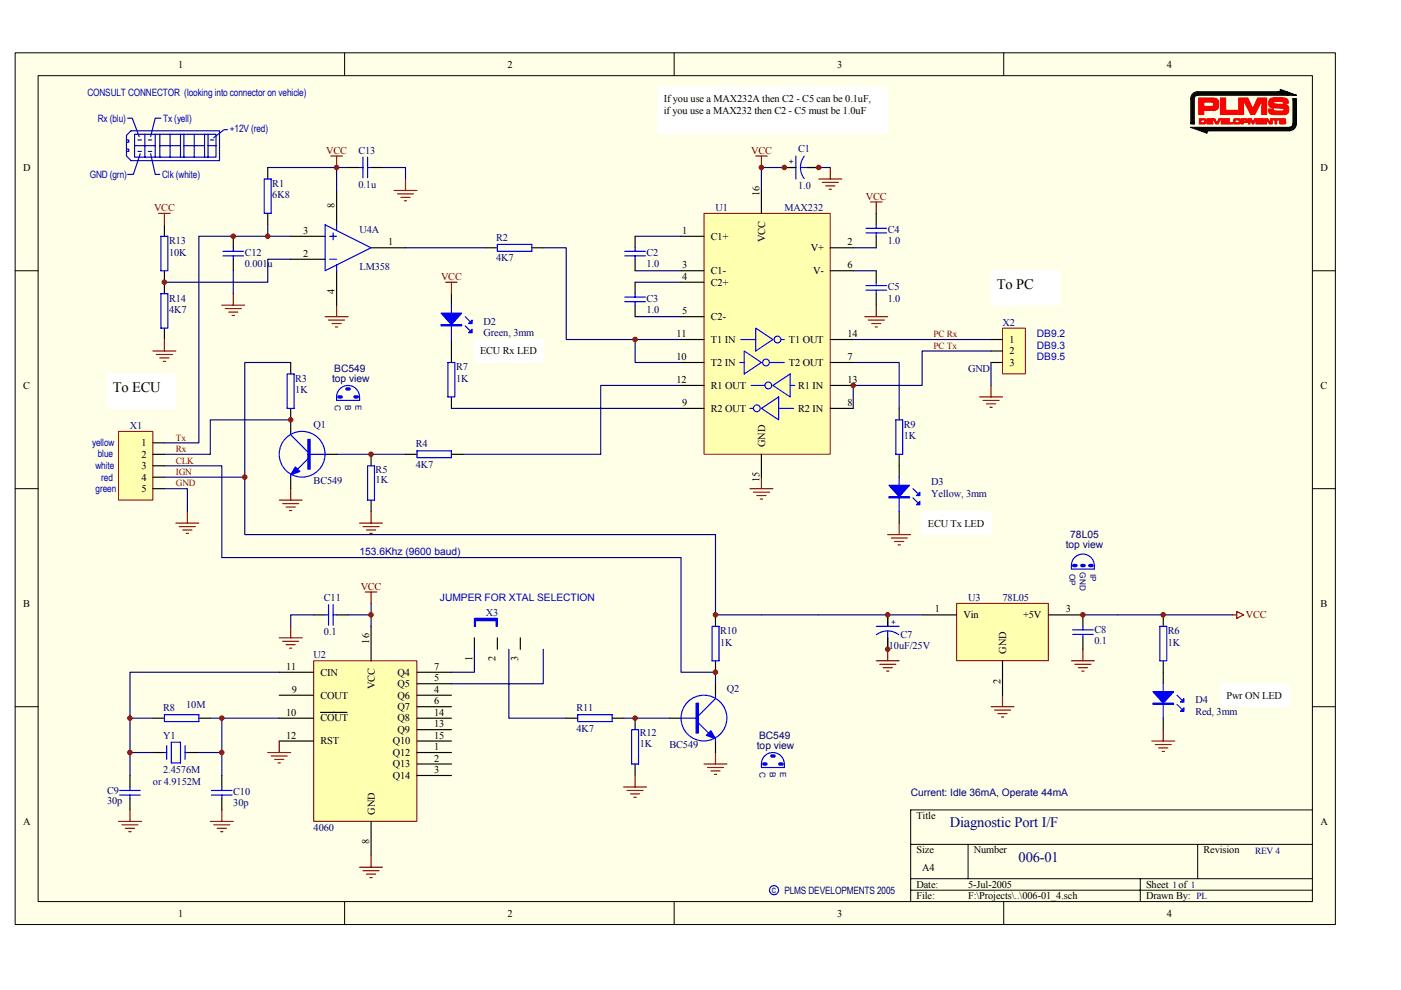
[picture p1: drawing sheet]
<svg xmlns="http://www.w3.org/2000/svg" width="297mm" height="210mm" viewBox="0 0 297 210" stroke-linecap="round" stroke-linejoin="round" font-family="sans-serif">
<path d="M3.2 11.2h279.9v184.8h-279.9z" fill="#ffffe8"/>
<g fill="none" stroke="#000" stroke-width=".21">
<path d="M3.2 11.2h279.9v184.8h-279.9zM8.1 16h270.2v175.2h-270.2zM73.1 11.2v4.8M142.9 11.2v4.8M212.8 11.2v4.8M3.2 57.4h4.9M278.3 57.4h4.8M3.2 103.6h4.9M278.3 103.6h4.8M3.2 149.8h4.9M278.3 149.8h4.8M193.1 179h85.2"/>
<path d="M205.2 179v7.3M253.9 179v7.3M278.3 171.7h-85.2v19.5M73.1 191.2v4.8M142.9 191.2v4.8M193.1 186.3h85.2M193.1 188.7h85.2M212.8 191.2v4.8M241.8 186.3v4.9"/>
</g>
<path d="M56.8 35.5v2.5M56.8 45.2v2.5M103 52.5h2.4M112.8 52.5h2.4M61.6 76.9v2.4M61.6 86.6v2.4M86 96.3h2.4M95.7 96.3h2.4" fill="none" stroke="#000" stroke-width=".24"/>
<path d="M56 38h1.5v7.2h-1.5zM105.4 51.8h7.4v1.5h-7.4zM60.9 79.3h1.5v7.3h-1.5zM88.4 95.6h7.3v1.4h-7.3z" fill="none" stroke="#00f" stroke-width=".24"/>
<g fill="none" stroke="#800000" stroke-width=".24">
<path d="M160.2 33.1h2.5M161.4 33.1v2.4M173.6 38h4.9M174.3 38.7h3.5M175.1 39.4h1.9M176 35.5v2.5M175.8 40.1h.5M184.6 42.8h2.4M185.8 42.8v2.4M183.3 67.1h4.9M184.1 67.9h3.4M184.8 68.6h1.9"/>
<path d="M185.5 69.3h.5M185.8 64.7v2.4M59.2 106h4.9M59.9 106.8h3.4M60.7 107.5h1.9M61.4 108.2h.5M61.6 103.6v2.4M159 103.6h4.9M159.7 104.4h3.4M160.5 105.1h1.9M161.2 105.8h.5M161.4 101.2v2.4"/>
<path d="M188.2 137.7v2.4M229.6 137.7v2.4M261.2 130.4h1M262.2 129.6l1.5 .8-1.5 .7zM185.8 140.1h4.8M186.5 140.8h3.4M187.2 141.6h2M188 142.3h.5M210.1 149.8h4.9M210.9 150.6h3.4M211.6 151.3h1.9M212.3 152h.5"/>
<path d="M212.6 147.4v2.4M227.2 140.1h4.8M227.9 140.8h3.4M228.6 141.6h2M229.4 142.3h.4"/>
</g>
<path d="M166.3 35.5h-4.9v4.9M134.7 57.4h9.7M134.7 50.1h9.7M134.7 59.8h9.7M180.9 52.5h4.9M180.9 57.4h4.9M134.7 67.1h9.7M142 72h2.4M173.6 130.4h21.9M229.6 130.4h31.6" fill="none" stroke="#000080" stroke-width=".24"/>
<path d="M258.8 145h14.6v4.8h-14.6z" fill="#fff"/>
<path d="M258.8 145h14.6v4.8h-14.6z" fill="none" stroke="#fff" stroke-width=".21"/>
<path d="M210.1 57.4h14.6v7.3h-14.6z" fill="#fff"/>
<path d="M210.1 57.4h14.6v7.3h-14.6z" fill="none" stroke="#fff" stroke-width=".21"/>
<path d="M70.1 33.1h2.5M71.4 33.1v2.4M207.7 84.2h4.9M208.4 84.9h3.4M209.1 85.6h2M209.9 86.3h.5M210.1 81.7v2.5M37.3 110.9h4.9M38 111.7h3.4M38.8 112.4h1.9M39.5 113.1h.5M39.7 108.5v2.4" fill="none" stroke="#800000" stroke-width=".24"/>
<path d="M173.6 35.5h2.4M115.2 52.5h4.9v19.5h21.9M180.9 72h29.2M210.1 74.4h-14.6v7.3h-14.6" fill="none" stroke="#000080" stroke-width=".24"/>
<path d="M134.7 50.1v2.4M134.7 55v2.4M134.7 59.8v2.5M185.8 45.2v2.5M185.8 50.1v2.4M185.8 57.4v2.4M134.7 64.7v2.4M185.8 62.3v2.4" fill="none" stroke="#000" stroke-width=".24"/>
<g fill="none" stroke="#00f" stroke-width=".24">
<path d="M132.5 53.3h4.3M132.5 54.3h4.3M134.7 52.5v.8M134.7 54.3v.7M183.6 48.4h4.4M183.6 49.4h4.4M185.8 47.7v.7M185.8 49.4v.7M185.8 59.8v.8M132.5 63h4.3M132.5 64h4.3M134.7 62.3v.7"/>
<path d="M134.7 64v.7M183.6 60.6h4.4M183.6 61.5h4.4M185.8 61.5v.8"/>
</g>
<path d="M22.7 79.3h14.6v7.3h-14.6z" fill="#fff"/>
<path d="M22.7 79.3h14.6v7.3h-14.6z" fill="none" stroke="#fff" stroke-width=".21"/>
<path d="M34.9 98.8h12.1v19.4M34.9 103.6h4.8v4.9" fill="none" stroke="#000080" stroke-width=".24"/>
<path d="M202.8 128h19.5v12.1h-19.5z" fill="#ffffb0"/>
<path d="M202.8 127.9h19.5v12.2h-19.5z" fill="none" stroke="#800000" stroke-width=".21"/>
<path d="M61.6 89v2.5M68.9 96.3h2.5M61.6 101.2v2.4M195.5 130.4h7.3M222.3 130.4h7.3M212.6 140.1v7.3" fill="none" stroke="#000" stroke-width=".24"/>
<g fill="none" stroke="#00f" stroke-width=".24">
<path d="M61.6 91.5v.7l3.7 3.6M65.3 97.3l-2.2 2.2M65.3 96.3h3.6M71.4 84.1a2.42 2.42 0 0 1 2.4-2.4 2.42 2.42 0 0 1 2.4 2.4M71.4 84.2v.7h4.8v-.7M61.6 100.7v.5M228.1 118a2.52 2.52 0 0 1 2.9-.1 2.52 2.52 0 0 1 1 2.7h-4.8a2.84 2.84 0 0 1 .9-2.6z"/>
<circle cx="64.1" cy="96.3" r="4.9"/>
</g>
<g fill="#00f" stroke="#00f" stroke-width=".24">
<path d="M62.6 99l1 1-2 .7z"/>
<path d="M65.3 93.2h.5v6.3h-.5z" fill-rule="evenodd"/>
</g>
<path d="M71.9 84.2h.4M73.6 82.5h.4M75.3 84.2h.5M227.6 119.9h.5M229.4 119.9h.4M231.1 119.9h.4" fill="none" stroke="#00f" stroke-width=".73"/>
<path d="M25.1 91.5h7.3v14.5h-7.3z" fill="#ffffb0"/>
<path d="M25.1 91.5h7.3v14.5h-7.3z" fill="none" stroke="#800000" stroke-width=".21"/>
<g fill="none" stroke="#000" stroke-width=".24">
<path d="M95.7 62.3v2.4M95.7 72v2.4M32.4 93.9h2.5M32.4 96.3h2.5M32.4 98.8h2.5M190.6 86.6v2.4M190.6 96.3v4.9M32.4 101.2h2.5M32.4 103.6h2.5M190.6 108.5v2.4M188.2 130.4v2.4M188.2 135.2v2.5"/>
<path d="M246.6 130.4v2.4M246.6 140.1v4.9M246.6 152.3v2.4"/>
</g>
<g fill="none" stroke="#00f" stroke-width=".24">
<path d="M95.7 64.7v7.3M98.6 69.1l1 1M98.6 67.1l1 1M189.9 89h1.5v7.3h-1.5zM190.6 101.2v7.3M193.6 105.6l.9 .9M193.6 103.6l.9 1M185.8 132.8h4.8M185.8 134.6a3.9 3.9 0 0 1 4.8 0M188.2 133.8v1.4M245.9 132.8h1.5v7.3h-1.5zM246.6 145v7.3"/>
<path d="M249.6 149.4l.9 .9M249.6 147.4l.9 1"/>
</g>
<g fill="#00f" stroke="#00f" stroke-width=".24">
<path d="M93.5 66.4h4.4l-2.2 2.4z"/>
<path d="M100.1 69.8v.7h-.7z"/>
<path d="M100.1 67.9v.7h-.7z"/>
<path d="M188.5 102.9h4.3l-2.2 2.4z"/>
<path d="M195 106.3v.7h-.7z"/>
<path d="M195 104.4v.7h-.7z"/>
<path d="M244.5 146.7h4.3l-2.2 2.4z"/>
<path d="M251 150.1v.7h-.7z"/>
<path d="M251 148.1v.8h-.7z"/>
<path d="M93.5 68.8h4.4v.3h-4.4z" fill-rule="evenodd"/>
<path d="M188.5 105.3h4.3v.3h-4.3z" fill-rule="evenodd"/>
<path d="M244.5 149.1h4.3v.3h-4.3z" fill-rule="evenodd"/>
</g>
<path d="M134.7 72v4.9h9.7M180.9 76.9h9.7v9.7M61.6 89h-17v7.3h-9.7" fill="none" stroke="#000080" stroke-width=".24"/>
<path d="M188.2 113.3h4.9M189 114.1h3.4M189.7 114.8h1.9M190.4 115.5h.5M190.6 110.9v2.4M244.2 157.1h4.9M244.9 157.9h3.4M245.7 158.6h1.9M246.4 159.3h.5M246.6 154.7v2.4" fill="none" stroke="#800000" stroke-width=".24"/>
<path d="M195.5 108.5h14.6v4.8h-14.6z" fill="#fff"/>
<path d="M195.5 108.5h14.6v4.8h-14.6z" fill="none" stroke="#fff" stroke-width=".21"/>
<path d="M100.6 72h14.6v4.8h-14.6z" fill="#fff"/>
<path d="M100.6 72h14.6v4.8h-14.6z" fill="none" stroke="#fff" stroke-width=".21"/>
<path d="M95.7 74.4v2.5M95.7 84.2v2.4" fill="none" stroke="#000" stroke-width=".24"/>
<path d="M95 76.9h1.4v7.3h-1.4z" fill="none" stroke="#00f" stroke-width=".24"/>
<path d="M139.5 18.5h48.7v9.7h-48.7z" fill="#fff"/>
<path d="M139.5 18.5h48.7v9.7h-48.7z" fill="none" stroke="#fff" stroke-width=".21"/>
<path d="M212.6 69.6h4.8v9.7h-4.8z" fill="#ffffb0"/>
<path d="M212.6 69.6h4.8v9.7h-4.8z" fill="none" stroke="#800000" stroke-width=".21"/>
<path d="M210.1 72h2.5M210.1 74.4h2.5M210.1 76.9h2.5" fill="none" stroke="#000" stroke-width=".24"/>
<path d="M210.1 76.9v4.8" fill="none" stroke="#000080" stroke-width=".24"/>
<path d="M66.5 140.1h21.9v34h-21.9z" fill="#ffffb0"/>
<path d="M66.5 140.1h21.9v34h-21.9z" fill="none" stroke="#800000" stroke-width=".21"/>
<g fill="none" stroke="#000" stroke-width=".24">
<path d="M253.9 19.5a1.43 1.43 0 0 0-1.4 1.4M253.9 19.9a.95 .95 0 0 0-.9 1M253.9 19.5h18.5l1 .4h-19.5M271.5 19.5v-.5l3.4 1.2h-21a.71 .71 0 0 0-.7 .7v5.4h-.7v-5.4M271.5 19.2l.7 .3M272.4 19.7l1.5 .2M272.7 19.5l1.7 .7M272.9 19.7h-19a1.19 1.19 0 0 0-1.2 1.2v5.1M252.5 26h.7M253 20.9v5.4M254.4 27.5h19M255.2 27.7l.7 .3"/>
<path d="M273.4 27h-20.9l3.4 1.2v-.5M274.1 21.2h.8M274.4 26.2a.98 .98 0 0 1-1 1h-19.7M274.4 20.9v5.4M274.6 21.2v5.1a1.22 1.22 0 0 1-1.2 1.2M274.8 26.2a1.46 1.46 0 0 1-1.4 1.5h-18.5l-1.7-.7M274.9 26.3v-5.4h-.8v5.4a.74 .74 0 0 1-.7 .7M49.5 50.1v2.4M49.5 55v2.4M78.7 96.3v2.5M78.7 106v2.5M66.5 130.4h2.4"/>
<path d="M71.4 130.4h2.4M78.7 132.8v7.3M100.6 135.2v2.5M105.4 135.2v2.5M110.3 135.2v2.5M151.7 130.4v2.4M229.6 130.4v2.4M229.6 135.2v2.5M32.4 152.3h2.5M32.4 159.6h2.5M39.7 159.6h2.5M42.2 152.3h2.4"/>
<path d="M59.2 142.5h7.3M59.2 147.4h7.3M59.2 152.3h7.3M59.2 157.1h7.3M68 151h5.6M88.4 142.5h7.3M88.4 147.4h7.3M88.4 152.3h7.3M88.4 157.1h7.3M88.4 145h7.3M88.4 149.8h7.3M88.4 154.7h7.3"/>
<path d="M88.4 159.6h7.3M120.1 152.3h2.4M129.8 152.3h2.4M134.7 152.3v2.4M142 152.3h2.4M151.7 140.1v2.4M151.7 145v2.4M151.7 157.1v2.5M27.6 164.4v2.5M27.6 169.3v2.4M47 164.4v2.5M47 169.3v2.4"/>
<path d="M78.7 174.2v7.3M88.4 162h7.3M88.4 164.4h7.3M134.7 162v2.4"/>
</g>
<g fill="none" stroke="#00f" stroke-width=".24">
<path d="M47.3 53.3h4.3M47.3 54.3h4.3M49.5 52.5v.8M49.5 54.3v.7M77.9 98.8h1.5v7.2h-1.5zM68.9 130.4h.8M69.7 128.2v4.4M70.6 130.4h.8M70.6 128.2v4.4M151 132.8h1.4v7.3h-1.4zM227.4 134.5h4.4M227.4 133.5h4.4"/>
<path d="M229.6 132.8v.7M229.6 134.5v.7M34.9 151.5h7.3v1.5h-7.3zM34.9 159.6h.4M35.3 158.1v2.9M36.3 157.4h2v4.4h-2zM39.2 158.1v2.9M39.2 159.6h.5M122.5 151.5h7.3v1.5h-7.3zM133.9 154.7h1.5v7.3h-1.5zM144.4 152.3h3.7M148.1 153.2l2.1 2.2"/>
<path d="M151.7 147.4v.7l-3.6 3.7M151.7 156.6v.5M25.4 168.6h4.3M25.4 167.6h4.3M27.6 166.9v.7M27.6 168.6v.7M44.8 168.6h4.4M44.8 167.6h4.4M47 166.9v.7M47 168.6v.7M166.3 162a2.47 2.47 0 0 0-2.9-2.4 2.47 2.47 0 0 0-2 3.1h4.9v-.7"/>
<circle cx="149.3" cy="152.2" r="4.9"/>
</g>
<g fill="none" stroke="#800000" stroke-width=".24">
<path d="M94.5 59.8h2.4M95.7 59.8v2.5M68.9 67.1h4.9M69.7 67.9h3.4M70.4 68.6h1.9M71.1 69.3h.5M71.4 64.7v2.4M76.2 110.9h4.9M77 111.7h3.4M77.7 112.4h1.9M78.4 113.1h.5M78.7 108.5v2.4"/>
<path d="M59.2 135.2h4.9M59.9 136h3.4M60.7 136.7h1.9M61.4 137.4h.5M61.6 132.8v2.4M77.4 125.5h2.5M78.7 125.5v2.4M56.8 159.6h4.8M59.2 157.1v2.5M151.7 159.6v2.4M25.1 174.2h4.9M25.8 174.9h3.4"/>
<path d="M26.6 175.6h1.9M27.3 176.3h.5M27.6 171.7v2.5M44.6 174.2h4.9M45.3 174.9h3.4M46.1 175.6h1.9M46.8 176.3h.5M47 171.7v2.5M57.5 160.3h3.4M58.2 161h2M58.9 161.8h.5M132.2 166.9h4.9"/>
<path d="M132.9 167.6h3.5M133.7 168.3h1.9M134.4 169h.5M134.7 164.4v2.5M149.3 162h4.8M150 162.7h3.4M150.7 163.4h2M151.5 164.2h.5M76.2 183.9h4.9M77 184.6h3.4M77.7 185.3h1.9M78.4 186.1h.5"/>
<path d="M78.7 181.5v2.4"/>
</g>
<g fill="none" stroke="#000080" stroke-width=".24">
<path d="M61.6 76.9h-9.7v24.3M71.4 96.3h14.6M95.7 86.6h48.7M144.4 81.7h-17v14.6h-29.3M180.9 81.7v4.9M34.9 101.2h17v12.1h99.8v17.1h21.9M47 118.2h97.4v24.3h7.3v2.5M66.5 130.4h-4.9v2.4M73.8 130.4h4.9M78.7 127.9v4.9M100.6 137.7v4.8h-4.9M107.9 137.7v14.6h12.2"/>
<path d="M115.2 137.7v7.3h-19.5M27.6 152.3h4.8M32.4 159.6h-4.8v4.8M42.2 159.6h4.8v4.8M44.6 152.3h2.4M59.2 152.3h-12.2v7.3M59.2 142.5h-31.6v17.1M132.2 152.3h9.8"/>
</g>
<g fill="#00f" stroke="#00f" stroke-width=".24">
<path d="M149.8 155.9l.9-1 1 1.7z"/>
<path d="M147.6 149.1h.5v6.3h-.5z" fill-rule="evenodd"/>
<path d="M100.6 131.1h4.8v1.7h-.2v-1.2h-4.4v1.2h-.2z" fill-rule="evenodd"/>
</g>
<path d="M161.9 162h.5M163.6 160.3h.5M165.3 162h.5" fill="none" stroke="#00f" stroke-width=".73"/>
<g fill="none" stroke="#0000bf" stroke-width=".24">
<path d="M26.8 29.7h.5v.5h-.5M26.8 31.6h.5v.5h-.5M27.1 25.1h.9l1.5 3.9M27.8 27.7h18.7v6.4h-18.7l-1-1v-4.4zM28.5 28.5h4.4v4.8h-4.4zM28.5 30.9h4.4M29.2 29.7h.8M29.2 32.1h.8M29.7 32.6l-1.4 4.4h-1.2M30.7 28.5v4.8M31.5 29.7h.7M31.5 32.1h.7"/>
<path d="M31.9 32.6l1 4.4h1M32.9 28.5h1M32.9 33.3h1M33.9 28.5h4.4v4.8h-4.4zM33.9 30.9h4.4M34.1 25.1h-1.2l-1 3.9M36.1 28.5v4.8M38.3 28.5h.7M38.3 33.3h.7M39 28.5h4.4v4.8h-4.4zM39 30.9h4.4M41.2 28.5v4.8"/>
<path d="M43.4 28.5h.7M43.4 33.3h.7M44.1 28.5h1.7v4.8h-1.7zM44.1 30.9h1.7M44.6 29.7h.7M48.2 27.5h-.7l-2.2 1.7"/>
</g>
<g fill="#800000" stroke="#800000" stroke-width=".21">
<circle cx="161.4" cy="35.5" r=".48"/>
<circle cx="134.6" cy="72" r=".48"/>
<circle cx="27.5" cy="152.3" r=".48"/>
<circle cx="47" cy="159.5" r=".48"/>
<circle cx="47" cy="152.3" r=".48"/>
<circle cx="27.5" cy="159.5" r=".48"/>
<circle cx="78.7" cy="130.4" r=".48"/>
<circle cx="51.9" cy="101.2" r=".48"/>
</g>
<path d="M149.3 45.3h26.7v51h-26.7z" fill="#ffffb0"/>
<path d="M149.3 45.2h26.7v51.1h-26.7z" fill="none" stroke="#800000" stroke-width=".21"/>
<g fill="none" stroke="#00f" stroke-width=".24">
<path d="M76.2 35.5h.8M77 33.3v4.4M77.9 35.5h.8M77.9 33.3v4.4M168.7 33.1v4.9M169.7 35.5h1.5M170.5 33.1a3.9 3.9 0 0 0 0 4.8M34.1 50.1h1.5v7.3h-1.5zM68.9 47.7l9.8 4.8-9.8 4.9zM69.9 55h1.5M69.9 50.1h1.5M70.6 49.4v1.4"/>
<path d="M71.4 47.7v1.2M71.4 56.2v1.2M34.1 62.3h1.5v7.3h-1.5zM156.8 76.9h1M157.1 72h3.1M157.8 74.4l3.6 2.5-3.6 2.4zM160.2 69.6l3.7 2.4-3.7 2.4zM163.1 76.9h3.2M165.6 72h.7M159 86.6h.7M159.3 81.7h2.9M161.4 86.6l3.7-2.4v4.8z"/>
<path d="M163.9 81.7l3.6-2.4v4.9zM165.1 86.6h3.2M167.5 81.7h1"/>
<circle cx="162.4" cy="76.9" r=".72"/>
<circle cx="164.8" cy="72" r=".72"/>
<circle cx="160.5" cy="86.6" r=".72"/>
<circle cx="162.9" cy="81.7" r=".72"/>
<circle cx="164.1" cy="188.7" r=".96"/>
</g>
<g fill="none" stroke="#000" stroke-width=".24">
<path d="M73.8 35.5h2.4M78.7 35.5h2.4M166.3 35.5h2.4M171.2 35.5h2.4M34.9 47.7v2.4M34.9 57.4v4.9M61.6 50.1h7.3M61.6 55h7.3M71.4 40.4v7.3M71.4 57.4v7.3M78.7 52.5h7.3M144.4 50.1h4.9"/>
<path d="M144.4 59.8h4.9M144.4 57.4h4.9M161.4 40.4v4.8M176 57.4h4.9M176 52.5h4.9M34.9 69.6v2.4M144.4 72h4.9M144.4 76.9h4.9M144.4 67.1h4.9M176 72h4.9M176 76.9h4.9M144.4 81.7h4.9"/>
<path d="M144.4 86.6h4.9M161.4 96.3v4.9M176 81.7h4.9M176 86.6h4.9"/>
</g>
<path d="M56.8 35.5h17M71.4 35.5v4.9M81.1 35.5h4.9v2.5M49.5 57.4v4.9M56.8 47.7v2.4M61.6 50.1h-19.4v43.8h-7.3M61.6 55h-4.8v4.8h-21.9M86 52.5h17" fill="none" stroke="#000080" stroke-width=".24"/>
<g fill="none" stroke="#800000" stroke-width=".24">
<path d="M86 38v2.4M33.6 45.2h2.5M34.9 45.2v2.5M83.5 40.4h4.9M84.3 41.1h3.4M85 41.8h1.9M85.7 42.6h.5M32.4 74.4h4.9M33.1 75.2h3.5M33.9 75.9h1.9M34.6 76.6h.5M34.9 72v2.4"/>
<path d="M47 64.7h4.9M47.7 65.4h3.5M48.5 66.2h1.9M49.2 66.9h.5M49.5 62.3v2.4"/>
</g>
<g fill="#800000" stroke="#800000" stroke-width=".21">
<circle cx="56.8" cy="50.1" r=".48"/>
<circle cx="71.4" cy="35.5" r=".48"/>
<circle cx="61.6" cy="89" r=".48"/>
<circle cx="229.6" cy="130.4" r=".48"/>
<circle cx="188.2" cy="130.4" r=".48"/>
<circle cx="188.2" cy="137.7" r=".48"/>
<circle cx="246.6" cy="130.4" r=".48"/>
<circle cx="151.7" cy="130.4" r=".48"/>
<circle cx="151.7" cy="142.5" r=".48"/>
<circle cx="78.7" cy="96.3" r=".48"/>
<circle cx="134.6" cy="152.3" r=".48"/>
<circle cx="49.5" cy="50.1" r=".48"/>
<circle cx="180.9" cy="81.7" r=".48"/>
<circle cx="34.8" cy="59.8" r=".48"/>
<circle cx="166.3" cy="35.5" r=".48"/>
<circle cx="173.6" cy="35.5" r=".48"/>
</g>
<text font-size="5.3" fill="#f00" x="253.9" y="24.3">PLMS</text>
<g font-size="3.1">
<text x="211.3" y="61.3">To PC</text>
<text x="23.9" y="83.2">To ECU</text>
</g>
<g font-size="3.1" fill="#000080">
<text x="201.4" y="175.4">Diagnostic Port I/F</text>
<text x="216" y="182.7">006-01</text>
</g>
<g font-size="2.2">
<text x="37.8" y="14.3">1</text>
<text x="107.6" y="14.3">2</text>
<text x="177.5" y="14.3">3</text>
<text x="247.4" y="14.3">4</text>
<text x="140.7" y="21.6">If you use a MAX232A then C2 - C5 can be 0.1uF,</text>
<text x="140.7" y="24.1">if you use a MAX232 then C2 - C5 must be 1.0uF</text>
<text x="4.9" y="36.2">D</text>
<text x="161" y="41.6" transform="rotate(-90 161 41.6)">16</text>
<text x="280" y="36.2">D</text>
<text x="70.9" y="44" transform="rotate(-90 70.9 44)">8</text>
<text x="64.3" y="49.6">3</text>
<text x="82.3" y="52">1</text>
<text x="144.6" y="49.6">1</text>
<text x="150.7" y="50.8">C1+</text>
<text x="162.2" y="51.3" transform="rotate(-90 162.2 51.3)">VCC</text>
<text x="171.9" y="53.3">V+</text>
<text x="179.7" y="52">2</text>
<text x="64.3" y="54.5">2</text>
<text x="144.6" y="59.3">4</text>
<text x="144.6" y="56.9">3</text>
<text x="150.7" y="58.1">C1-</text>
<text x="172.4" y="58.1">V-</text>
<text x="179.7" y="56.9">6</text>
<text x="70.9" y="62.3" transform="rotate(-90 70.9 62.3)">4</text>
<text x="150.7" y="60.5">C2+</text>
<text x="143.4" y="71.5">11</text>
<text x="144.6" y="66.6">5</text>
<text x="150.7" y="67.8">C2-</text>
<text x="179.7" y="71.5">14</text>
<text x="101.8" y="75.1">ECU Rx LED</text>
<text x="143.4" y="76.3">10</text>
<text x="150.7" y="72.7">T1 IN</text>
<text x="150.7" y="77.6">T2 IN</text>
<text x="167.3" y="72.7">T1 OUT</text>
<text x="167.3" y="77.6">T2 OUT</text>
<text x="179.7" y="76.3">7</text>
<text x="214" y="72.7">1</text>
<text x="214" y="75.1">2</text>
<text x="214" y="77.6">3</text>
<text x="4.9" y="82.4">C</text>
<text x="143.4" y="81.2">12</text>
<text x="150.7" y="82.4">R1 OUT</text>
<text x="169.2" y="82.4">R1 IN</text>
<text x="179.7" y="81.2">13</text>
<text x="280" y="82.4">C</text>
<text x="144.6" y="86.1">9</text>
<text x="150.7" y="87.3">R2 OUT</text>
<text x="169.2" y="87.3">R2 IN</text>
<text x="179.7" y="86.1">8</text>
<text x="30" y="94.6">1</text>
<text x="162.2" y="94.9" transform="rotate(-90 162.2 94.9)">GND</text>
<text x="30" y="97">2</text>
<text x="30" y="99.5">3</text>
<text x="30" y="101.9">4</text>
<text x="30" y="104.3">5</text>
<text x="161" y="102.2" transform="rotate(-90 161 102.2)">15</text>
<text x="196.7" y="111.6">ECU Tx LED</text>
<text x="4.9" y="128.7">B</text>
<text x="198.2" y="129.9">1</text>
<text x="204.3" y="131.1">Vin</text>
<text x="216.9" y="131.1">+5V</text>
<text x="226" y="129.9">3</text>
<text x="280" y="128.7">B</text>
<text x="78.2" y="136.5" transform="rotate(-90 78.2 136.5)">16</text>
<text x="60.7" y="142">11</text>
<text x="68" y="143.2">CIN</text>
<text x="84.3" y="143.2">Q4</text>
<text x="92.1" y="142">7</text>
<text x="100.2" y="140.1" transform="rotate(-90 100.2 140.1)">1</text>
<text x="105" y="140.1" transform="rotate(-90 105 140.1)">2</text>
<text x="109.9" y="140.1" transform="rotate(-90 109.9 140.1)">3</text>
<text x="213.4" y="138.6" transform="rotate(-90 213.4 138.6)">GND</text>
<text x="61.9" y="146.9">9</text>
<text x="68" y="148.1">COUT</text>
<text x="79.5" y="146.2" transform="rotate(-90 79.5 146.2)">VCC</text>
<text x="84.3" y="145.7">Q5</text>
<text x="84.3" y="148.1">Q6</text>
<text x="92.1" y="144.5">5</text>
<text x="92.1" y="146.9">4</text>
<text x="92.1" y="149.3">6</text>
<text x="212.1" y="145" transform="rotate(-90 212.1 145)">2</text>
<text x="260" y="148.1">Pwr ON LED</text>
<text x="60.7" y="151.8">10</text>
<text x="68" y="153">COUT</text>
<text x="84.3" y="150.5">Q7</text>
<text x="84.3" y="153">Q8</text>
<text x="84.3" y="155.4">Q9</text>
<text x="92.1" y="151.8">14</text>
<text x="92.1" y="154.2">13</text>
<text x="60.7" y="156.6">12</text>
<text x="68" y="157.8">RST</text>
<text x="83.3" y="157.8">Q10</text>
<text x="83.3" y="160.3">Q12</text>
<text x="92.1" y="156.6">15</text>
<text x="92.1" y="159">1</text>
<text x="92.1" y="161.5">2</text>
<text x="83.3" y="162.7">Q13</text>
<text x="83.3" y="165.1">Q14</text>
<text x="92.1" y="163.9">3</text>
<text x="79.5" y="172.7" transform="rotate(-90 79.5 172.7)">GND</text>
<text x="194.3" y="173.7">Title</text>
<text x="4.9" y="174.9">A</text>
<text x="78.2" y="179" transform="rotate(-90 78.2 179)">8</text>
<text x="280" y="174.9">A</text>
<text x="194.3" y="181">Size</text>
<text x="195.5" y="184.6">A4</text>
<text x="206.5" y="181">Number</text>
<text x="255.2" y="181">Revision</text>
<text x="194.3" y="188.2">Date:</text>
<text x="194.3" y="190.7">File:</text>
<text x="205.3" y="190.7">F:\Projects\..\006-01_4.sch</text>
<text x="205.3" y="188.2">5-Jul-2005</text>
<text x="243" y="188.2">Sheet 1of 1</text>
<text x="243" y="190.7">Drawn By: PL</text>
<text x="37.8" y="194.3">1</text>
<text x="107.6" y="194.3">2</text>
<text x="177.5" y="194.3">3</text>
<text x="247.4" y="194.3">4</text>
</g>
<g font-size="2.2" fill="#800000">
<text x="69.2" y="32.6">VCC</text>
<text x="159.3" y="32.6">VCC</text>
<text x="32.7" y="44.7">VCC</text>
<text x="183.6" y="42.3">VCC</text>
<text x="93.5" y="59.3">VCC</text>
<text x="76.5" y="125">VCC</text>
<text x="264.2" y="131.1">VCC</text>
</g>
<g font-size="2.2" fill="#000080">
<text x="76" y="32.6">C13</text>
<text x="169.2" y="32.3">C1</text>
<text x="57.7" y="39.6">R1</text>
<text x="76" y="39.9">0.1u</text>
<text x="169.2" y="40.1">1.0</text>
<text x="57.7" y="42.1">6K8</text>
<text x="151.7" y="44.7">U1</text>
<text x="166.3" y="44.7">MAX232</text>
<text x="35.8" y="51.8">R13</text>
<text x="76.2" y="49.4">U4A</text>
<text x="105.2" y="51.1">R2</text>
<text x="188.2" y="49.4">C4</text>
<text x="188.2" y="51.8">1.0</text>
<text x="35.8" y="54.2">10K</text>
<text x="51.9" y="54.2">C12</text>
<text x="51.9" y="56.7">0.001u</text>
<text x="76.2" y="57.1">LM358</text>
<text x="105.2" y="55.4">4K7</text>
<text x="137.1" y="54.2">C2</text>
<text x="137.1" y="56.7">1.0</text>
<text x="35.8" y="63.9">R14</text>
<text x="137.1" y="63.9">C3</text>
<text x="188.2" y="61.5">C5</text>
<text x="188.2" y="63.9">1.0</text>
<text x="35.8" y="66.4">4K7</text>
<text x="102.5" y="68.8">D2</text>
<text x="102.5" y="71.2">Green, 3mm</text>
<text x="137.1" y="66.4">1.0</text>
<text x="212.6" y="69.1">X2</text>
<text x="62.6" y="81">R3</text>
<text x="62.6" y="83.4">1K</text>
<text x="70.4" y="81">top view</text>
<text x="70.9" y="78.8">BC549</text>
<text x="96.7" y="78.5">R7</text>
<text x="96.7" y="81">1K</text>
<text x="205.2" y="78.8">GND</text>
<text x="27.6" y="91">X1</text>
<text x="66.5" y="90.7">Q1</text>
<text x="88.2" y="94.8">R4</text>
<text x="191.6" y="90.7">R9</text>
<text x="191.6" y="93.1">1K</text>
<text x="79.6" y="100.2">R5</text>
<text x="88.2" y="99.2">4K7</text>
<text x="66.5" y="102.6">BC549</text>
<text x="79.6" y="102.4">1K</text>
<text x="197.5" y="102.9">D3</text>
<text x="197.5" y="105.3">Yellow, 3mm</text>
<text x="226" y="116.3">top view</text>
<text x="226.9" y="114.1">78L05</text>
<text x="68.7" y="127.4">C11</text>
<text x="103" y="130.6">X3</text>
<text x="205.2" y="127.4">U3</text>
<text x="212.6" y="127.4">78L05</text>
<text x="68.7" y="134.7">0.1</text>
<text x="152.7" y="134.5">R10</text>
<text x="152.7" y="136.9">1K</text>
<text x="188.5" y="137.6">10uF/25V</text>
<text x="190.9" y="135.2">C7</text>
<text x="232" y="134.2">C8</text>
<text x="232" y="136.4">0.1</text>
<text x="247.6" y="134.5">R6</text>
<text x="247.6" y="136.9">1K</text>
<text x="66.5" y="139.6">U2</text>
<text x="154.1" y="146.6">Q2</text>
<text x="253.4" y="149.1">D4</text>
<text x="34.6" y="150.8">R8</text>
<text x="39.5" y="150.1">10M</text>
<text x="122.2" y="150.8">R11</text>
<text x="122.2" y="155.2">4K7</text>
<text x="253.4" y="151.5">Red, 3mm</text>
<text x="34.6" y="156.6">Y1</text>
<text x="135.6" y="156.1">R12</text>
<text x="135.6" y="158.3">1K</text>
<text x="142" y="158.6">BC549</text>
<text x="160.5" y="158.8">top view</text>
<text x="160.9" y="156.7">BC549</text>
<text x="32.4" y="166.3">or 4.9152M</text>
<text x="34.6" y="163.9">2.4576M</text>
<text x="22.7" y="168.3">C9</text>
<text x="22.7" y="170.5">30p</text>
<text x="49.5" y="168.6">C10</text>
<text x="49.5" y="171">30p</text>
<text x="193.1" y="168.8">Current: Idle 36mA, Operate 44mA</text>
<text x="66.5" y="176.1">4060</text>
</g>
<g font-size="2.2" fill="#0000bf">
<text x="219.9" y="71.5">DB9.2</text>
<text x="219.9" y="73.9">DB9.3</text>
<text x="219.9" y="76.4">DB9.5</text>
<text x="76.2" y="117.7">153.6Khz (9600 baud)</text>
<text x="93.3" y="127.5">JUMPER FOR XTAL SELECTION</text>
</g>
<g font-size="2.1" fill="#0000bf">
<text x="18.5" y="20.4">CONSULT CONNECTOR (looking into connector on vehicle)</text>
<text x="20.7" y="25.8">Rx (blu)</text>
<text x="34.6" y="25.8">Tx (yell)</text>
<text x="48.7" y="28">+12V (red)</text>
<text x="19" y="37.7">GND (grn)</text>
<text x="34.4" y="37.7">Clk (white)</text>
<text x="19.5" y="94.6">yellow</text>
<text x="20.3" y="99.5">white</text>
<text x="20.7" y="96.8">blue</text>
<text x="21.5" y="101.9">red</text>
<text x="20.3" y="104.4">green</text>
</g>
<g font-size="2.1" fill="#000080">
<text x="163.6" y="189.3">c</text>
<text x="166.3" y="189.5">PLMS DEVELOPMENTS 2005</text>
</g>
<g font-size="2" fill="#800000">
<text x="197.9" y="71.5">PC Rx</text>
<text x="197.9" y="74">PC Tx</text>
<text x="37.3" y="93.4">Tx</text>
<text x="37.3" y="95.8">Rx</text>
<text x="37.3" y="98.3">CLK</text>
<text x="37.3" y="100.7">IGN</text>
<text x="37.3" y="103.1">GND</text>
</g>
<text font-size="2" fill="#000080" x="266.1" y="181">REV 4</text>
<text font-size="1.7" fill="#f00" x="254.2" y="26.3">DEVELOPMENTS</text>
<g font-size="1.7" fill="#000080">
<text x="168.4" y="34.8" transform="rotate(-90 168.4 34.8)">+</text>
<text x="71" y="85.9" transform="rotate(90 71 85.9)">C</text>
<text x="73.2" y="85.9" transform="rotate(90 73.2 85.9)">B</text>
<text x="75.3" y="85.9" transform="rotate(90 75.3 85.9)">E</text>
<text x="226.8" y="121.6" transform="rotate(90 226.8 121.6)">OP</text>
<text x="229" y="121.4" transform="rotate(90 229 121.4)">GND</text>
<text x="231.2" y="121.6" transform="rotate(90 231.2 121.6)">IP</text>
<text x="189" y="132.4">+</text>
<text x="161.1" y="163.7" transform="rotate(90 161.1 163.7)">C</text>
<text x="163.2" y="163.7" transform="rotate(90 163.2 163.7)">B</text>
<text x="165.4" y="163.7" transform="rotate(90 165.4 163.7)">E</text>
</g>
</svg>
